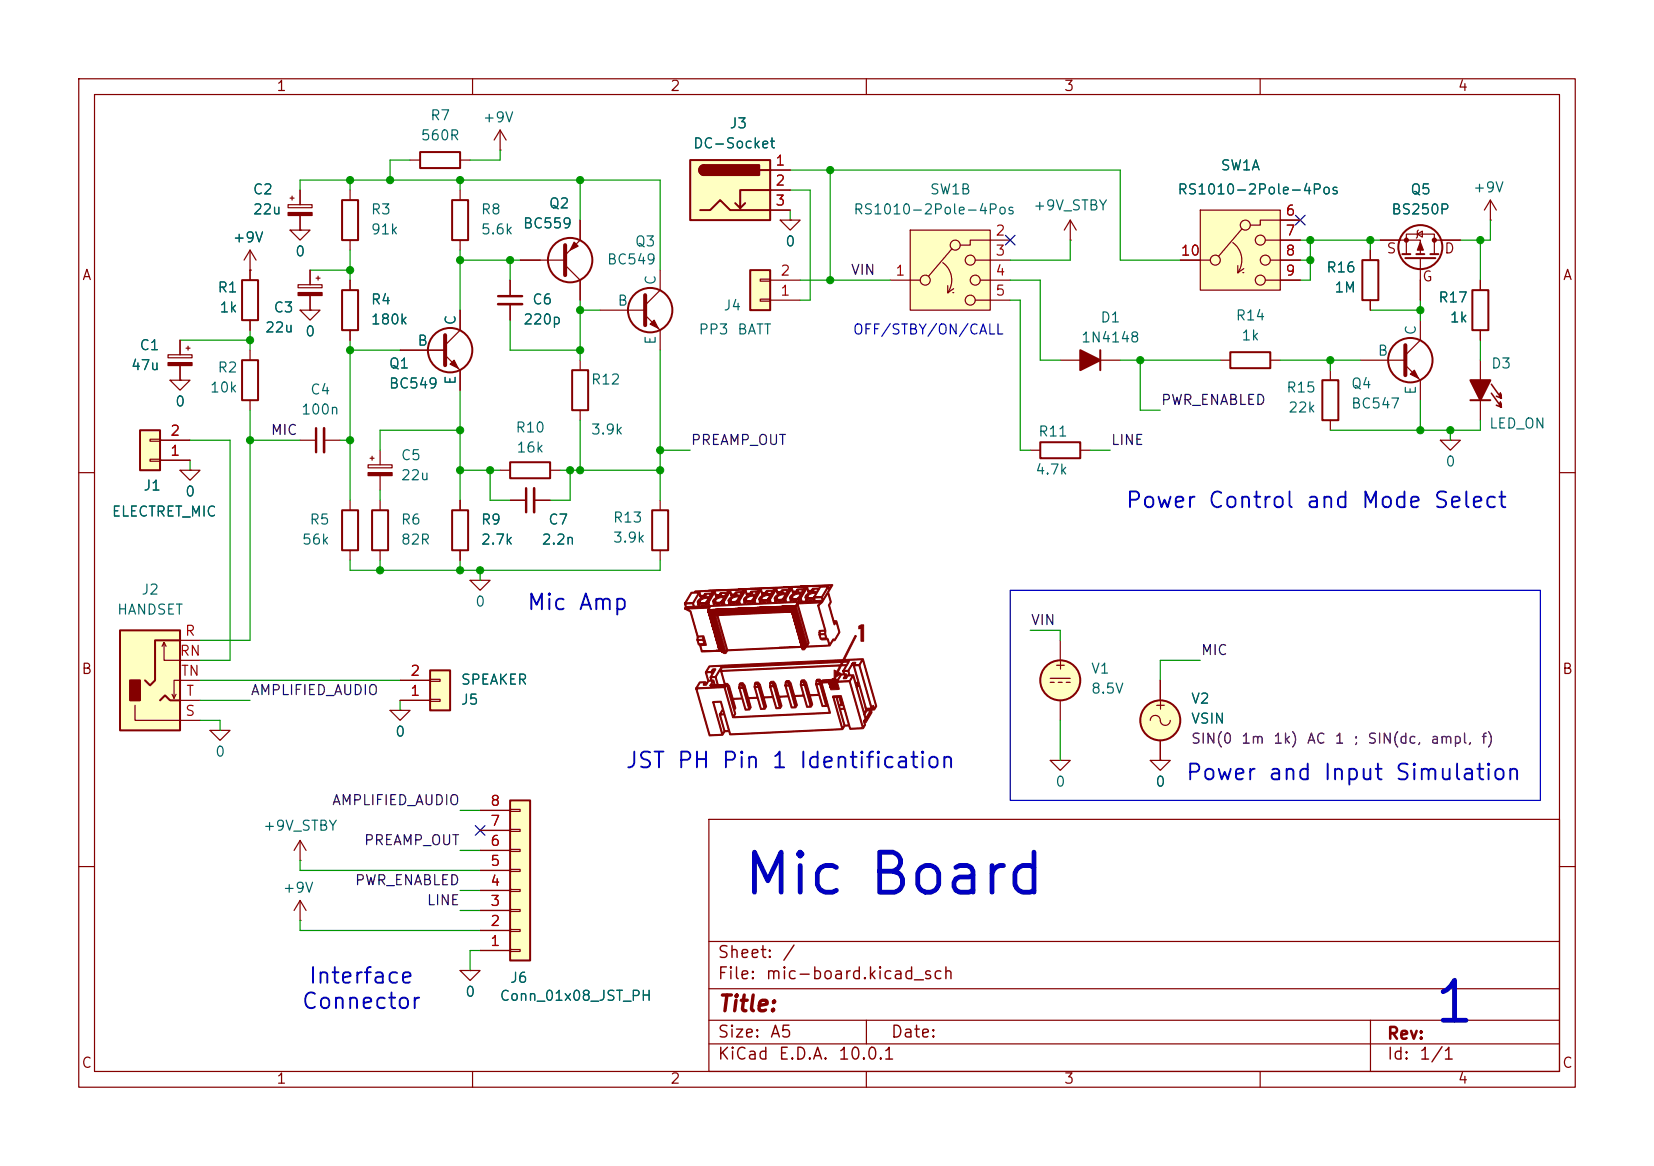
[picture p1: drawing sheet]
<svg xmlns="http://www.w3.org/2000/svg" width="210mm" height="148mm" viewBox="0 0 210 148" stroke-linecap="round" stroke-linejoin="round" font-family="sans-serif">
<g fill="none" stroke="#840000" stroke-width=".15">
<path d="M10 10h190v128h-190zM12 12h186v124h-186zM60 10v2M110 10v2M160 10v2M38.1 39.4h2.5l-1.2 1.2zM39.4 39.4h.1M10 60h2M198 60h2M146 91.4a.67 .67 0 0 1 .8-.6 .67 .67 0 0 1 .6 .9 .64 .64 0 0 0 .7 .4 .64 .64 0 0 0 .5-.7M146 96.5h2.6l-1.3 1.3zM147.3 96.5h.1"/>
<path d="M147.3 86.4v2.5M147.3 94v2.5M10 110h2M90 104h108v32h-108zM90 119.5h108M198 110h2M60 136v2M90 132.5h108M90 129.5h108M90 125.5h108M110 136v2M110 129.5v3"/>
<path d="M160 136v2M174 129.5v6.5"/>
</g>
<circle cx="147.3" cy="91.4" r="2.54" fill="#ffffc2" stroke="#ffffc2" stroke-width=".13"/>
<circle cx="147.3" cy="91.4" r="2.54" fill="none" stroke="#840000" stroke-width=".25"/>
<path d="M152.4 26.7h10.2v10.1h-10.2z" fill="#ffffc2"/>
<g fill="none" stroke="#840000" stroke-width=".15">
<path d="M31.7 34.3v1.3M58.4 24.1v1.3M58.4 30.5v1.3M66 33h5.8M71.8 33.7l1.9 1.9v2.5M73.7 27.9v2.6l-1.9 1.9M135.9 30.5h.1M135.9 27.9l-.8 1.3M135.9 27.9l.8 1.3M135.9 27.9v2.6M149.9 33h3.8M152.4 26.7h10.2v10.1h-10.2z"/>
<path d="M156.5 30.8a2.73 2.73 0 0 1 .7 3.8M157.2 34.6h.1M157.2 33.7v.9M157.7 29.1l-3 3.4M157.8 34.6h.1M157.9 34.1l-.7 .5M160.7 30.5h4.4M160.7 35.6h4.4M161.3 33h3.8M165.1 27.9h-5.1v.7h-1.3M175.3 30.5h5v1.8M178.6 32.3v-2.6h3.5v2.6"/>
<path d="M180 29.7l.6-.4v.8zM180.1 29.2l-.1 .1v.8l-.2 .1M180.3 32.8v5.3M182.1 30.5h3.3M189.2 27.9h.1M189.2 25.4l-.7 1.3M189.2 25.4l.8 1.3M189.2 25.4v2.5M31.7 40.6v1.3M63.5 59.7h1.3M69.8 59.7h1.3M134.6 45.7h7.6"/>
<path d="M172.7 45.7h5.7M178.4 46.4l1.9 1.9v2.5M180.3 40.6v2.6l-1.9 1.9M26.7 92.7h2.5l-1.3 1.3zM27.9 92.7h.1M133.3 96.5h2.6l-1.3 1.3zM133.3 86.1h2.6M133.3 86.6h.6M134.4 86.6h.5M134.6 96.5h.1M134.6 81.3v2.5M134.6 88.9v2.5"/>
<path d="M135.4 86.6h.5M38.1 109.2h.1M38.1 106.7l-.8 1.3M38.1 106.7l.8 1.3M38.1 106.7v2.5"/>
<circle cx="154.3" cy="33" r=".63"/>
<circle cx="158.1" cy="28.6" r=".63"/>
<circle cx="160" cy="30.5" r=".63"/>
<circle cx="160" cy="35.6" r=".63"/>
<circle cx="160.7" cy="33" r=".63"/>
</g>
<circle cx="134.6" cy="86.4" r="2.54" fill="#ffffc2" stroke="#ffffc2" stroke-width=".13"/>
<g fill="none" stroke="#840000" stroke-width=".25">
<path d="M30.7 35.6h2.1v5h-2.1zM57.4 25.4h2v5.1h-2zM178.1 32.3h1M178.4 32.8h3.8M179.8 32.3h1M181.6 32.3h1M64.8 58.7h5v2h-5zM139.7 44.5v2.5"/>
<circle cx="72.4" cy="33" r="2.82"/>
<circle cx="180.3" cy="31.4" r="2.79"/>
<circle cx="179.1" cy="45.7" r="2.82"/>
<circle cx="134.6" cy="86.4" r="2.54"/>
</g>
<path d="M71.8 31.1v3.8M178.4 43.8v3.8" fill="none" stroke="#840000" stroke-width=".51"/>
<g fill="#840000" stroke="#840000" stroke-width=".15">
<path d="M179.1 47.5l.5-.5 .5 1z"/>
<path d="M180.3 30.7l.4 1.1h-.7z"/>
<path d="M72.9 30.7l.5 .5-1 .6z"/>
<circle cx="182.1" cy="30.5" r=".25"/>
<circle cx="178.6" cy="30.5" r=".25"/>
</g>
<path d="M137.2 44.5l2.5 1.2-2.5 1.3z" fill="#840000" stroke="#840000" stroke-width=".25"/>
<path d="M115.6 29.2h10.1v10.2h-10.1z" fill="#ffffc2"/>
<g fill="none" stroke="#840000" stroke-width=".15">
<path d="M63.5 19.1h.1M63.5 16.5l-.8 1.3M63.5 16.5l.8 1.3M63.5 16.5v2.6M113 35.6h3.8M115.6 29.2h10.1v10.2h-10.1zM119.7 33.3a2.73 2.73 0 0 1 .6 3.8M120.3 37.1h.1M120.3 36.3v.8M120.9 31.6l-3 3.5M121 37.1h.1M121.1 36.6l-.8 .5"/>
<path d="M123.8 33h4.5M123.8 38.1h4.5M124.5 35.6h3.8M128.3 30.5h-5.1v.6h-1.3M174 31.8v1.2M174 38.1v1.3M188 35.6v1.2M130.8 57.2h1.3M137.2 57.2h1.2M154.9 45.7h1.3M161.3 45.7h1.3M168.9 47v1.3"/>
<path d="M168.9 53.3v1.3M182.9 55.9h2.5l-1.3 1.3zM184.1 55.9h.1M188 41.9v1.3M188 45.7v7.6M49.5 90.2h2.6l-1.3 1.2zM50.8 90.2h.1"/>
<circle cx="117.5" cy="35.6" r=".63"/>
<circle cx="121.3" cy="31.1" r=".63"/>
<circle cx="123.2" cy="38.1" r=".63"/>
<circle cx="123.2" cy="33" r=".63"/>
<circle cx="123.8" cy="35.6" r=".63"/>
</g>
<path d="M173 33h2v5.1h-2zM186.9 36.8h2.1v5.1h-2.1zM132.1 56.1h5.1v2.1h-5.1zM156.2 44.7h5.1v2h-5.1zM167.9 48.3h2v5h-2zM186.7 50.8h2.5" fill="none" stroke="#840000" stroke-width=".25"/>
<path d="M189.4 49.9l1.2 1.8-.1-.6 .1 .6-.6-.3M189.4 48.8l1.2 1.7-.1-.6 .1 .6-.6-.2" fill="none" stroke="#840000" stroke-width=".2"/>
<path d="M186.7 48.3h2.5l-1.2 2.5z" fill="#840000" stroke="#840000" stroke-width=".25"/>
<path d="M95.2 34.3h2.6v5.1h-2.6z" fill="#ffffc2"/>
<path d="M53.3 19.3h5.1v2h-5.1zM95.2 34.3h2.6v5.1h-2.6z" fill="none" stroke="#840000" stroke-width=".25"/>
<path d="M37.8 36.1h3.1v.4h-3.1zM39.4 34.3v1.8M39.4 37.5v1.9M40.1 35.3h.5M40.4 35.1v.5M52.1 20.3h1.2M58.4 20.3h1.3M96.5 38h1.3v.2h-1.3zM96.5 35.4h1.3v.3h-1.3zM97.8 38.1h3.8M97.8 35.6h3.8" fill="none" stroke="#840000" stroke-width=".15"/>
<path d="M37.8 37.1h3.1v.4h-3.1z" fill="#840000" stroke="#840000" stroke-width=".15"/>
<path d="M87.6 20.3h10.2v7.6h-10.2z" fill="#ffffc2"/>
<path d="M87.6 20.3h10.2v7.6h-10.2zM88.9 26.7h1.3l1.2-1.3 1.3 1.3h5.1M89.4 21a.64 .64 0 0 0-.6 .6 .64 .64 0 0 0 .6 .6M94.6 25.8l-.6 .6M96.5 21.6h1.3M97.8 24.1h-3.8v2.3l-.7-.6" fill="none" stroke="#840000" stroke-width=".25"/>
<g fill="#840000" stroke="#840000" stroke-width=".25">
<path d="M89 21.1l.4-.1v1.2a.63 .63 0 0 1-.6-.4 .63 .63 0 0 1 .2-.7z"/>
<path d="M89.4 21h7v1.2h-7z"/>
</g>
<path d="M64.8 35.6v2M64.8 38.6v2M97.8 21.6h2.5M97.8 24.1h2.5M97.8 26.7h2.5" fill="none" stroke="#840000" stroke-width=".15"/>
<path d="M63.2 37.6h3.1" fill="none" stroke="#840000" stroke-width=".3"/>
<path d="M63.2 38.6h3.1" fill="none" stroke="#840000" stroke-width=".33"/>
<path d="M64.8 101.6h2.5v20.3h-2.5z" fill="#ffffc2"/>
<g fill="none" stroke="#840000" stroke-width=".25">
<path d="M43.4 36.8h2.1v5.1h-2.1zM43.4 25.4h2.1v5.1h-2.1zM30.7 45.7h2.1v5.1h-2.1zM72.6 47h2.1v5.1h-2.1zM64.8 101.6h2.5v20.3h-2.5z"/>
<circle cx="82.5" cy="39.4" r="2.82"/>
<circle cx="57.1" cy="44.4" r="2.82"/>
</g>
<g fill="none" stroke="#840000" stroke-width=".15">
<path d="M31.7 34.3h.1M31.7 31.8l-.7 1.2M31.7 31.8l.8 1.2M31.7 31.8v2.5M36.6 26h3v.4h-3zM36.8 29.2h2.6l-1.3 1.3zM36.8 25.1h.5M37.1 24.9v.5M38.1 29.2h.1M38.1 24.1v1.9M38.1 27.4v1.8M44.4 24.1v1.3"/>
<path d="M44.4 30.5v1.3M44.4 35.6v1.2M58.4 39.4v2.5l-1.9 1.9M76.2 39.4h5.7M83.8 34.3v2.5l-1.9 1.9M99.1 27.9h2.5l-1.3 1.3zM100.3 27.9h.1M21.3 45h3.1v.4h-3.1zM21.6 48.3h2.5l-1.2 1.2zM22.9 48.3h.1M22.9 59.7h2.5l-1.3 1.3zM22.9 43.2v1.8"/>
<path d="M22.9 46.4v1.9M23.6 44.2h.5M23.9 43.9v.6M24.1 59.7h.1M31.7 44.5v1.2M31.7 50.8v1.3M38.1 55.9h2M41.1 55.9h2.1M44.4 41.9v1.3M50.8 44.5h5.7M56.5 45.1l1.9 1.9v2.5M73.7 45.7v1.3"/>
<path d="M73.7 52.1v1.2M81.9 40l1.9 1.9v2.6M38.1 116.8h.1M38.1 114.3l-.8 1.3M38.1 114.3l.8 1.3M38.1 114.3v2.5M61 118.1h3.8M61 115.6h3.8M61 113h3.8M61 110.5h3.8M61 108h3.8M61 105.4h3.8"/>
<path d="M61 102.9h3.8M64.8 118h1.2v.2h-1.2zM64.8 115.4h1.2v.3h-1.2zM64.8 112.9h1.2v.3h-1.2zM64.8 110.4h1.2v.2h-1.2zM64.8 107.8h1.2v.3h-1.2zM64.8 105.3h1.2v.2h-1.2zM64.8 102.7h1.2v.3h-1.2zM61 120.7h3.8M64.8 120.5h1.2v.3h-1.2z"/>
</g>
<path d="M81.9 37.5v3.8M56.5 42.5v3.9" fill="none" stroke="#840000" stroke-width=".51"/>
<g fill="#840000" stroke="#840000" stroke-width=".15">
<path d="M57.1 46.2l.6-.5 .5 1z"/>
<path d="M82.5 41.1l.6-.5 .5 1.1z"/>
<path d="M21.3 46h3.1v.4h-3.1z"/>
<path d="M36.6 27h3v.4h-3z"/>
</g>
<g fill="#840000" stroke="#840000" stroke-width=".13">
<path d="M90 84.5l17-.8 1.6-3h.1l-1.4 3 2.3-.1 1.6 5.6a.62 .62 0 0 1-.4 .9h-.1v.3l-.7 1.3h-.2l.1 .3-.3 .5-1.7 .1-.2-.4h-.4l-.2 .3a.31 .31 0 0 1-.5 .1l-13.5 .7a.36 .36 0 0 1-.4 0 .36 .36 0 0 1-.2-.4 .62 .62 0 0 0-.7 .4l-1.4 .1a.3 .3 0 0 1-.4 0 .3 .3 0 0 1-.1-.4l-1.6-5.5h.2l1.6 5.8 1.5-.1-1.1-4h.1l1.1 3.9 .2-.3-.6-2h.2l.5 1.9h.5l-.5-1.7a.31 .31 0 0 0-.2-.3 .31 .31 0 0 0-.3 .1h-.2l.1-.2h.5l-.1-.4-.3 .4h-.1l.3-.6-.2-.9h-1a.21 .21 0 0 1 .3-.1h.5a.27 .27 0 0 1 .3 0 .27 .27 0 0 1 .1 .4l1.1 3.7 14.1-.6-1.2-4h.2l1.1 3.9 .1-.3-.5-2h.1l.6 1.9h.4l-.5-2-.6 .1-.2-.5 .2 .1a.27 .27 0 0 0 .2 .2 .27 .27 0 0 0 .3-.1l-.1-.4-.1 .2h-.1a.33 .33 0 0 1-.4-.1 .33 .33 0 0 1-.1-.3l-.2-.7h-.4h.6l.3 1 .2-.1-.3-.9h.1l.3 .8-.2-.9-1 .1v-.1l1.1-.1 1.2 4.1h1.5l-1.7-5.9-1.5 .1 .3 .9h-.3l-.8 .1-.1-.3h.4h-.4h.8h-.8h1h-1v-.1h.2l-.2-.1h1h-1h-.1h.3l-.3-.1h1h-1h.3h-.3v-.1h1h-1h.2h-.2v-.1h1h-1h.2h-.3v-.1h1h-1.8l1 3.7v.1h-.1l-12.2 .6-1.1-3.5a.3 .3 0 0 0-.1-.3 .3 .3 0 0 0-.3 0l-3.3 .1 .1-.1 3.7-.1 1 3.7 .2-.3-.9-3.2h.1l.7 2.5-.2-1.1h.1l.3 1.1-.1 .2 .1 .5-.2 .4 12.1-.6-.3-.9v.2h-.4a.19 .19 0 0 1-.2 0 .19 .19 0 0 1-.1-.2l-.3-1a.17 .17 0 0 0 0-.2 .17 .17 0 0 0-.3 0l-.8 .1a1.65 1.65 0 0 1 .2 1.2 .57 .57 0 0 1-.7 .1l-.4-1.3h-1.1l.4 1.1-.3 .3-.5 .1-.4-1.3a.17 .17 0 0 0-.1-.1 .17 .17 0 0 0-.2 0h-.8l.3 1.1-.2 .3-.3 .1a.28 .28 0 0 1-.3-.1 .28 .28 0 0 1-.1-.3l-.3-1h-1.1l.3 1.1-.2 .3-.4 .1-.1-.1-.4-1.4-1.1 .1 .3 1.1-.2 .3h-.6l-.4-1.3h-1.2l-.4-1.5-.2 .1-.2-.3v-.1l-.1 .2h-1.8l1.6-.1 .1-.1h-1.9h2.3v.1v-.1h-2.3h.1l2.2-.1-2.2 .1 .2-.1a.18 .18 0 0 0 .3 0 .18 .18 0 0 0-.2-.3l-.2 .3h-.1l.2-.4a.4 .4 0 0 0-.6 .2l-.1 .3h-.4v-.2h.3h-.3l.1-.1h-.1a.54 .54 0 0 0-.7 .4l-.1 .2h-.1l.3-.5a.77 .77 0 0 1 .9-.2l.1 .1 .2-.3-.3-1h.1l.2 .8a.2 .2 0 0 0 .3 .1v-.3h.1l.1 .3h.1a.25 .25 0 0 1 .2 .3l.1 .3h.2l-.2-.9h-.6v-.1h.7l.3 1 .7-.1-.4-1.5h.2l.3 1.1a.32 .32 0 0 0 .1 .3 .32 .32 0 0 0 .3 .1 1.56 1.56 0 0 1 .5 1.1l.2 .7h1l-.3-1.2h.2l.7 2.6h.3l-.7-2.6h-.5v-.1h.6l.8 2.6v-.1l-.7-2.6-.7 .1v-.1h.4v-.2h-.1h-.1l-.1 .2h-.1v-.3h.5l.1 .2v-.1l-.1-.1h-.5l.4-.1h-.3l.1-.1h.3l.3 .3 .4 1.5h1.1l-.3-1.2h.1l.8 2.6h.3l-.7-2.6h-.5l-.1-.1h.7l.7 2.6v-.3l-.6-2.4-.1 .1h-.7l.5-.1-.1-.2h-.1l-.1 .2h-.1v-.3h.4l.1 .2 .1-.1-.1-.1h-.5l.3-.1h-.3a.45 .45 0 0 1 .5-.1 .45 .45 0 0 1 .3 .5l.3 1.2a.18 .18 0 0 0 .1 .2 .18 .18 0 0 0 .2-.1h.9l-.4-1.2h.2l.7 2.6h.3l-.7-2.6h-.5v-.1h.7l.7 2.6-.7-2.7-.7 .1v-.1h.2a.14 .14 0 0 0 .2 0 .14 .14 0 0 0-.1-.2 .14 .14 0 0 0-.1 .2h-.2v-.3h.5l.1 .2v-.1l-.1-.1h-.5l.1-.1h.3h-.3l.1-.1a.43 .43 0 0 1 .6 .4l.4 1.5 1.1-.1-.3-1.2h.1l.7 2.3a.28 .28 0 0 0 .1 .3 .28 .28 0 0 0 .3 0l-.7-2.6h-.5v-.1h.6l.7 2.6 .1-.1-.7-2.6-.1 .1h-.6l.4-.1-.1-.2h-.1l-.1 .3h-.1v-.4h.4l.1 .2 .1-.1-.1-.1h-.5l.3-.1h-.3l.1-.1h.4l.2 .3 .5 1.6 1.1-.1-.4-1.2h.2l.7 2.6h.4l-.8-2.6-.5-.1h.6l.8 2.6v-.1l-.7-2.6-.1 .1h-.6l.5-.1-.1-.2h-.2v.3h-.2l.1-.4h.4l.1 .2v-.1l-.1-.1h-.4l.3-.1-.3 .1a.4 .4 0 0 1 .4-.2 .4 .4 0 0 1 .3 .3l.4 1.4a.16 .16 0 0 0 .1 .2 .16 .16 0 0 0 .2 0l.8-.1-.3-1.2h.1l.7 2.5a.19 .19 0 0 0 .3 .1 .19 .19 0 0 0 0-.3l-.5-2a.3 .3 0 0 0-.5-.3h-.1v-.1h.6l.7 2.6 .1-.1-.8-2.5h-.6h.4l-.1-.3h-.2v.3h-.1v-.4h.4l.1 .2h1.4h-1.3l1.8-.1h-.8h2.8l1.6 5.8 .2-.3-.2-.4h.2h-.2l.1-.2 .2 .1 .7-1.1-.7 1h-.2l.1-.2-.1-.5h.1l.1 .4 .5-.9-.3 .1-.3 .4h-.1l-1-3.4h.2l.8 3.1 .2-.3v-.1h1l-.1-.2-.1 .2h-.8l-.9-3-.1 .3h-.2l-.1-.3h.2v.1l.2-.3-.1-.1-.1 .3h-.2l-.3-1.1-.3 .6h-2.8l.1-.1a1.39 1.39 0 0 1 1.1 .1l1.1-.1a.45 .45 0 0 0 .6-.4l.1-.2h-.5l-.1 .2a.34 .34 0 0 1-.5 .1v-.1h.3v-.2l-.1 .2h-.2l.2-.3h-.5l-.3 .6-2 .1-.1 .2h-.2l-.1-.2h-.5l.3-.1-.3 .1a.38 .38 0 0 1 .4-.2 .38 .38 0 0 1 .3 .3l.1-.1a1.85 1.85 0 0 1 1.2-.2l.4-.1a.3 .3 0 0 0 .3 .1 .3 .3 0 0 0 .2-.3l.3-.3 .3-.1-.1-.2h.2v.2l.3 .1a.12 .12 0 0 0 .1 .1 .12 .12 0 0 0 .1-.2 .34 .34 0 0 0-.1-.3 .34 .34 0 0 0-.4 .1h-.2v-.2h.8l.1 .6h.5l.3 1.1 .2-.3-.6-2h.2l1.5 5.4h.6l-1.5-5.4h-.8v-.1h.9l1.5 5.3 .2-.2 .1 .4 .2-.3-1.7-5.7-.3 .5h-.9v-.1l-.5 .8h-.8l.4-.6h-.6l-.4 .8 .4 .2-.9 .6v-1.1l.2 .1a.15 .15 0 0 0 .2 .1 .15 .15 0 0 0 .1-.2l.2-.5-14.9 .8h-.2v-.2l15.8-.7 .2-.1 .2-.2h-.6l-.2 .3h-.2l.1-.3-15.2 .7v.3h-.1l-.6 .8h-.7a.39 .39 0 0 0 .1-.5h-.7v-.1h.8v.1l.1-.3-.1 .2h-.8l.7-.1 .1-.1h.3h-.3l.1-.2h.4l-.6 1h.4h.1l.8-1.2 16.2-.8-.6 1.2h.5l.5-.9h.3h-.3l.1-.1h.3l-.1 .3a.59 .59 0 0 0 .9-.7l-2.3 .2h-.2l-16.8 .8-.3 .6h-.2z"/>
<path d="M87.7 75.2l1.2-.1v.1a.29 .29 0 0 0 .2 .3 .29 .29 0 0 0 .3-.1h.2l.1 .3h.3l.2-.3h-.8l.1-.1h.8l.1-.2h.4l.2 .4 .6-.1a.28 .28 0 0 0 .3 .2 .28 .28 0 0 0 .2-.3l-.7 .1 .1-.2h.4a.31 .31 0 0 0 .5-.2l-4.2 .1 .1-.1 1.6-.1h2.8l.1 .2a.26 .26 0 0 0 .2 .3 .26 .26 0 0 0 .3-.1h.2l.1 .2h.3l.2-.3-.8 .1 .1-.2a1 1 0 0 0 .9-.2h-4.4h4.8a.37 .37 0 0 0 .5 .4l.1-.1h.2a.28 .28 0 0 0 .4 .2l.1-.3-.7 .1v-.2h.9l.1-.2-4.7 .1 5.1-.1 .1 .2a.26 .26 0 0 0 .2 .2 .26 .26 0 0 0 .2-.1h.2l.1 .2 .3 .1 .2-.3h-.8l.1-.2h.8l.2-.2-4.5 .1 4.8-.1 .1 .4 .7-.1a.28 .28 0 0 0 .4 .3l.2-.3h-.8l.1-.1 .8-.1 .1-.2-5 .1 5.4-.1v.1a.27 .27 0 0 0 .2 .3 .27 .27 0 0 0 .3-.1l.3 .1a.28 .28 0 0 0 .3 .2 .28 .28 0 0 0 .2-.3h-.8l.1-.1 .8-.1 .2-.2-4.9 .1 5.2-.1 .1 .1a.3 .3 0 0 0 .4 .3l.1-.1h.2a.27 .27 0 0 0 .4 .3l.2-.3h-.8l.1-.1 .8-.1 .1-.2-4.6 .1 5.7-.1 .1 .3 .2-.3h-3.8l4-.2-.5 1 .3 .8a.73 .73 0 0 1-.2 .9l.6 1.9h.3l.4 1.5-.6 1h-.2l-.3 .5a.29 .29 0 0 1-.5 .2l-2.1 .1a.73 .73 0 0 0-.8 .4h-.2l-.1-.1h.2l-.2-.1h.3l-.3-.1h.4h-.5l-9.2 .4-.4 .4-.4-.2h.3h-.3h.3h-.3h.2l-.5-.1-2.3 .1-.1-.1h3h-3l2.7-.1h-2.7l-.2-.7-.1-.1-.2-.5h.2l.1 .4h.5l-.1-.4h-.7v-.1l.7-.1v-.3l-.6 .1v.3h-.1v-.4l-.9-3.1-.6-.4h.3a.66 .66 0 0 1 .6 .7l.7 2.5a.26 .26 0 0 0 .1 .3 .26 .26 0 0 0 .3-.1h.2a.23 .23 0 0 1 .2 .1 .23 .23 0 0 1 .1 .2l.2 .9-.7 .1 .2 .6 2.8-.1h-1.1h1.1h-.7l-.1-.1h.2h-.2h.7h-.7v-.1h.2h-.2h.7h-.7v-.1h.1l-.1-.1h.7h-.7l-.1-.1h.7h-.7v-.1h.7h-.7v-.1h.1h-.1l-.1-.1h.2h-.2v-.1h.1l-.1-.1h.7h-.7v-.1h.1h-.1h.7h-.7h.1h-.2v-.1h.7h-.7h.2h-.2v-.1h.7l-.7-.1h.7h-.7h.1h-.1l-.1-.1h.7h-.7h.2h-.2v-.1h.7l-.7-.1h.7h-.7v-.1h.1h-.1h.7h-.7l-.1-.1h.2h-.2h.7h-.7v-.1h.2h-.2h.7h-.7v-.1h.7h-.7l-.1-.1h.7h-.7l.2-.1h-.2v-.1h.1h-.1v-.1h.1h-.1l-.1-.1h.2h-.2h.7h-.7v-.1h.1l-.1-.1h.7h-.7h.1h-.1v-.1h.6h-.6h.1h-.2v-.1h.7h-.7h.7h-.7l.1-.1h-.1v-.1h.7h-.7h.1h-.1l-.1-.1h.7h-.7h.7h-.7v-.1h.1l-.1-.1h.7h-.7h.1l-.1-.1h.7h-.7l-.1-.1h.7h-.7v-.1h.7h-.7v-.1h.7h-.7h.1h-.1l-.1-.1h.2h-.2v-.2h.1h-.1h.7h-.7v-.1h.1h-.2h.7h-.7v-.1h.2h-.2h.7l-.7-.1h.8l1.4 4.7a2.17 2.17 0 0 0-.3-1.4l-.9-3.2h.2l1.2 4.4 6.5-.3h3.3h-3.3l3.4-.1h-2l2.1-.1h-.7h.2h-.2v-.1h.1h-.1v-.1h.7h-.7h.1h-.1l-.1-.1h.2l-.2-.1h.7h-.7h.2h-.2v-.1h.7h-.7h.7h-.7l-.1-.1h.2l-.2-.1h.7h-.7h.2l-.2-.1h.7h-.7v-.1h.1h-.1h.7h-.7l-.1-.1h.7h-.7v-.1h.7h-.7h.1h-.1v-.1h.1h-.1l-.1-.2h.2h-.2v-.1h.1h-.1h.7h-.7v-.1h.1h-.1h.7h-.7l-.1-.1h.2h-.2h.7h-.7l.2-.1h-.2h.7h-.7l.1-.1h-.1l-.1-.1h.2h-.2h.7h-.7l.2-.1h-.2h.7h-.7l.2-.1h-.2v-.1h.1h-.1h.7h-.7l-.1-.1h.2h-.2h.7h-.7v-.1h.2h-.2h.7h-.7v-.2h.7h-.7l-.1-.1h.7h-.7h.2h-.2v-.1h.1h-.1v-.1h.1h-.1l-.1-.1h.2l-.2-.1h.7h-.7h.1l-.1-.1h.7h-.7v-.1h.1h-.2h.7h-.7h.2h-.2v-.1h.7h-.7h.2h-.2v-.2h.7h-.7h.1h-.1l-.1-.1h.7l-.7-.1h.7h-.7h.1l-.1-.1h.7h-.7v-.1h.1h-.2h.8h-.8v-.1h.7l-.9-.1-9.1 .4-.4-.1h-.8h.7l-.7-.1 1.2 .1 7-.3h3h-3l2.9-.1h-.7v-.1l-10.4 .4-.1-.1h.2h-.2h1h-1h1.4h-1.4h1.8l-1.8-.1h2.1h-2.1h2.5h-2.5h2.8h-2.8h3.2h-3.2h3.6h-3.6h3.9l-3.9-.1h4.2h-4.2h4.6h-4.6h4.9h-4.9h5.3h-5.3h5.6h-5.6h6h-6l6.3-.1h-6.3h6.7h-6.8h7.1h-7.1h7.5h-7.5h7.8h-7.8h10.8h-10.8l9.2-.1h-9.1h9.4h-9.4h9.8h-9.8l.1-.2-3.1 .1 .1-.1 2.9-.1a.17 .17 0 0 1 .3 0 .17 .17 0 0 1-.1 .2l9.9 .1h-9.8h10.1h-9.8l9.9-.1h-9.6h9.7h-9.3h9.9h-9.2l5.2-.1h-3.1h.5h6.5h-6.5l5.8-.1h-3.9h.5h4.1h-4.1h3.3l-2.9-.1h3.3h-3h3.4h-3l3.1-.1 1.4 4.9 .1-.2-1.4-4.8-.1 .1h-1.9h1.8l.1-.2h.2l1.3 4.4a.66 .66 0 0 1-.1 .9l2.7-.1-.1-.6a.16 .16 0 0 0-.1-.1 .16 .16 0 0 0-.2 0h-.5l-.2-.1-.1-.5h.1l.1 .1a.28 .28 0 0 0 .1 .3 .28 .28 0 0 0 .3 0h.2v-.2a.21 .21 0 0 0-.1-.3 .21 .21 0 0 0-.3 .1l-.4-.1v-.2h.1v.2l.6-.1v-.3h-.4a.14 .14 0 0 0-.1 0 .14 .14 0 0 0-.1 .2h-.1a.25 .25 0 0 1 .1-.3 .25 .25 0 0 1 .3 0l.3-.1-.9-3h.2l.9 3.1a1.25 1.25 0 0 0 .3 1.2l.2 .5 .4-.6 .2 .1 .5-1-.3-1.1-.2 .2h-.1l-.1-.3h.2v-.1l-.2 .1-.6-2.2 .2-.4-.3-1-.3 .4a1.66 1.66 0 0 1-1 1.1l.3-.4-3 .2 .1-.2 3.1-.2-17.3 .9v-.1l-.1-.4h.2v.1a.21 .21 0 0 0 .1 .2 .21 .21 0 0 0 .3 0l.5-.1-.1-.3-1 .1v-.1h1.2l.1 .3h.4v-.2h.2v.2h.9l-.1-.2-.8 .1a.29 .29 0 0 1-.3-.4h.2l.2 .2h-.1h1a.15 .15 0 0 0 0 .2 .15 .15 0 0 0 .2 .1l-.1-.3h-1.1v-.3h.1v.1a.36 .36 0 0 0 .6 .1h.5a.31 .31 0 0 0 .2 .4 .31 .31 0 0 0 .4-.1v-.1h.1a.39 .39 0 0 0 .6 .1h.4l-.1-.2-1 .1-.1-.4h.1l.2 .2h.9l.1 .3h.1l-.1-.3h-1l-.1-.3h.2a.29 .29 0 0 0 .1 .3 .29 .29 0 0 0 .4-.1h.6v.2a.4 .4 0 0 0 .5 .1v-.1h.2v.1h.9l-.1-.2-1 .1-.1-.3h.2l.2 .1h.9v.3h.2l-.1-.3h-1.1v-.3l.1 .1a.24 .24 0 0 0 .2 .2 .24 .24 0 0 0 .2-.1h.7l.1 .4 .5-.1v-.1h.1l.1 .1h.9l-.1-.2-1 .1-.1-.4h.1l.2 .2h.9l.1 .3h.1v-.3h-1.1l-.1-.3h.2v.1a.36 .36 0 0 0 .6 .1h.5l.1 .4h.5l-.1-.2h.2v.1h.9v-.1a.19 .19 0 0 0-.3 0h-.8l-.1-.4h.2l.2 .2h-.1h1v.3h.2l-.1-.3h-1.1v-.3h.1l.1 .1a.39 .39 0 0 0 .5 .1h.5l.1 .2a.32 .32 0 0 0 .5 .1v-.1h.1l.1 .2 .9-.1-.1-.1h-1l-.1-.3h.1l.2 .2v-.1h.9l.1 .3h.1l-.1-.3h-1l-.1-.3 .2 .1a.43 .43 0 0 0 .6 .1h.5l.1 .4h.5l-.1-.2h.2v.2l.9-.1v-.1h-1.1v-.3h.1l.2 .2 .9-.1 .1 .3h.1l-.1-.3h-1.1v-.2l.1-.1a.31 .31 0 0 0 .2 .3 .31 .31 0 0 0 .3 0l.6-.1 .1 .3a.37 .37 0 0 0 .5 0v-.1h.1l.1 .2 .9-.1-.1-.1h-1l-.1-.3 .3 .2v-.1l.9 .1a.31 .31 0 0 0 .5 .2h.5l-.1-.3h-1.8l-.1-.3h.2a.29 .29 0 0 0 .1 .3 .29 .29 0 0 0 .4 0l1.3-.1 .1 .3 .7-1.2-.1-.3-.7 1.2h-1.1l1-.1 .7-1.2h-.8l-.5 .9a.46 .46 0 0 1-.4 .4l.3-.5-.7 .1-.3 .2h-.2l-.1 .2h-.1l.1-.2 .3-.3v-.2h.1v.1l.3-.1h-.4l-.1-.1 .7 .1v-.2l-.1 .1h-.6v-.3l-.8 1.2h-.4h.2a1.78 1.78 0 0 0 .7-1l.1-.3-.1 .1-.7 1.2h-.2l.3-.5-.6 .1-.7 .4 .2-.4a.21 .21 0 0 0 .1-.3h.2v.1l.2-.1h-.4v-.1h.7l-.1-.1v.1h-.6l-.1-.3-.7 1.2h-.5l.4-.1 .6-1.2-.7 1.2h-.2l.2-.4h-.1l-.4 .1-.4 .2h-.2l-.1 .2h-.1l.1-.3 .3-.2-.1-.2h.2v.1l.3-.1h-.5v-.1h.6l.1 .1v-.2l-.1 .1h-.6l-.1-.3-.7 1.2h-.5l.4-.1 .7-1.2-.1 .1-.7 1.1h-.1l.2-.4h-.5l-.9 .4 .1-.1 .3-.3v-.2h.1l.1 .1 .3-.1-.5-.1h.7l-.1-.1v.1h-.6l-.1-.3-.7 1.2h-.5l.4-.1 .7-1.2-.8 1.2h-.2l.2-.4h-.1h-.4l-.8 .4 .1-.2 .3-.2-.1-.2h.2v.1l.3-.1-.5-.1h.7v-.1l-.1 .1h-.6l-.1-.3-.7 1.2h-.5l.1-.1h.3l.7-1.2h-.1l-.7 1.2h-.2l.3-.4h-.1l-.5 .1-.4 .2h-.1l-.1 .2h-.2l.1-.3 .3-.3v-.1h.1l.1 .1 .2-.1h-.4v-.1h.7l-.1-.1v.1h-.6l-.1-.3-.7 1.2h-.5l.4-.1 .6-1.2-.5 .8a.4 .4 0 0 1-.4 .4l.3-.4h-.6l-.4 .3-.2-.1-.1 .2h-.1l.1-.2 .3-.3-.1-.2h.2v.2l.3-.1-.5-.1h.7v-.1l-.1 .1h-.6l-.1-.3-.7 1.2h-.5l.4-.1 .7-1.2-.8 1.2h-.2l.3-.4a.94 .94 0 0 0-1 .3l-.1-.1-.1 .2h-.2l.4-.5v-.2h.1l.1 .2 .2-.2h-.4h.6v-.2v.2h-.6l-.1-.3-.7 1.2h-1.2l1-.1 .8-1.2h-.9l-.7 1.2h-.2z"/>
<path d="M109 79.5l.3-.2h.4v2.1h-.4v-1.7l-.3 .1z"/>
</g>
<path d="M40.1 54.4v3" fill="none" stroke="#840000" stroke-width=".3"/>
<path d="M41.1 54.4v3" fill="none" stroke="#840000" stroke-width=".33"/>
<path d="M15.2 80h7.7v12.7h-7.7z" fill="#ffffc2"/>
<path d="M15.2 80h7.7v12.7h-7.7zM20.3 88.9l.7-.6 .6 .6h1.3M22.9 81.3h-3.2v5.1l-.7 .6-.6-.6" fill="none" stroke="#840000" stroke-width=".25"/>
<path d="M16.5 86.4h1.3v2.5h-1.3z" fill="#840000" stroke="#840000" stroke-width=".25"/>
<path d="M17.1 89.5v1.9h8.3M20.6 82l.2-.5v2.3h4.6M20.8 81.5l.3 .5M22.4 88.1l-.3 .5M22.9 81.3h2.5M22.9 88.9h2.5M25.4 86.4h-3.3v2.2l-.3-.5M58.4 123.2h2.6l-1.3 1.3zM59.7 123.2h.1" fill="none" stroke="#840000" stroke-width=".15"/>
<path d="M17.8 54.6h2.5v5.1h-2.5z" fill="#ffffc2"/>
<path d="M17.8 54.6h2.5v5.1h-2.5zM43.4 64.8h2.1v5.1h-2.1zM47.2 64.8h2.1v5.1h-2.1zM57.4 64.8h2v5.1h-2zM82.8 64.8h2v5.1h-2z" fill="none" stroke="#840000" stroke-width=".25"/>
<g fill="none" stroke="#840000" stroke-width=".15">
<path d="M19 58.3h1.3v.2h-1.3zM19 55.8h1.3v.2h-1.3zM20.3 58.4h3.8M20.3 55.9h3.8M46.7 59h3.1v.4h-3.1zM47 58.2h.5M47.2 57.9v.5M48.3 57.2v1.8M44.4 63.5v1.3M44.4 69.9v1.2M48.3 60.4v1.8M48.3 63.5v1.3"/>
<path d="M48.3 69.9v1.2M58.4 63.5v1.3M58.4 69.9v1.2M59.7 73.7h2.5l-1.2 1.2zM61 73.7h.1M64.8 63.5h2M67.8 63.5h2M83.8 63.5v1.3M83.8 69.9v1.2"/>
</g>
<path d="M46.7 60h3.1v.4h-3.1z" fill="#840000" stroke="#840000" stroke-width=".15"/>
<path d="M66.8 62v3" fill="none" stroke="#840000" stroke-width=".3"/>
<path d="M67.8 62v3" fill="none" stroke="#840000" stroke-width=".33"/>
<path d="M54.6 85.1h2.5v5.1h-2.5z" fill="#ffffc2"/>
<path d="M54.6 85.1h2.5v5.1h-2.5z" fill="none" stroke="#840000" stroke-width=".25"/>
<g fill="none" stroke="#840000" stroke-width=".15">
<path d="M31.7 34.3h.1M31.7 34.3v1.3M38.1 29.2h.1M38.1 24.1v1.9M38.1 27.4v1.8M39.4 39.4h.1M39.4 34.3v1.8M39.4 37.5v1.9M44.4 35.6v1.2M58.4 39.4v2.5M64.8 35.6v2M64.8 38.6v2"/>
<path d="M66 33h2.6M73.7 27.9v2.6M73.7 35.6v2.5M97.8 21.6h2.5M97.8 24.1h2.5M97.8 26.7h2.5M100.3 27.9h.1M149.9 33h2.5M162.6 27.9h2.5M162.6 30.5h2.5M162.6 33h2.5M162.6 35.6h2.5"/>
<path d="M174 31.8v1.2M174 38.1v1.3M175.3 30.5h2.5M180.3 35.6v2.5M182.9 30.5h2.5M188 35.6v1.2M20.3 58.4h3.8M20.3 55.9h3.8M22.9 48.3h.1M22.9 43.2v1.8M22.9 46.4v1.9M24.1 59.7h.1"/>
<path d="M31.7 40.6v1.3M44.4 41.9v1.3M50.8 44.5h5.7M58.4 47v2.5M188 41.9v1.3M58.4 63.5v1.3M58.4 69.9v1.2M64.8 63.5h2M67.8 63.5h2M50.8 90.2h.1M50.8 88.9h3.8M50.8 86.4h3.8"/>
<path d="M54.6 88.8h1.3v.2h-1.3zM54.6 86.2h1.3v.3h-1.3zM147.3 96.5h.1M147.3 86.4v2.5M147.3 94v2.5M61 118.1h3.8M61 115.6h3.8M61 113h3.8M61 110.5h3.8M61 108h3.8M61 105.4h3.8M61 102.9h3.8"/>
<path d="M59.7 123.2h.1M61 120.7h3.8"/>
</g>
<g fill="none" stroke="#009600" stroke-width=".15">
<path d="M63.5 19.1v1.2h-3.8M38.1 24.1v-1.2h45.7v11.4M39.4 34.3h5M44.4 22.9v1.2M44.4 31.8v3.8M52.1 20.3h-2.6v2.6M58.4 22.9v1.2M58.4 31.8v7.6M58.4 33h7.6M64.8 33v2.6M73.7 22.9v5M73.7 38.1v7.6"/>
<path d="M73.7 39.4h2.5M100.3 24.1h2.6v14h-1.3M100.3 21.6h41.9v11.4h7.7M100.3 26.7v1.2M101.6 35.6h11.4M105.4 21.6v14M128.3 38.1h1.2v19.1h1.3M128.3 35.6h3.8v10.1h2.5M135.9 30.5v2.5h-7.6M165.1 33h1.3M165.1 30.5h10.2M166.4 30.5v5.1h-1.3"/>
<path d="M174 39.4h6.3M174 30.5v1.3M180.3 38.1v2.5M188 30.5v5.1M189.2 27.9v2.6h-3.8M22.9 43.2h8.8M24.1 55.9h5.1v27.9h-3.8M24.1 58.4v1.3M31.7 41.9v2.6M31.7 52.1v29.2h-6.3M31.7 55.9h6.4M43.2 55.9h1.2"/>
<path d="M44.4 43.2v20.3M44.4 44.5h6.4M58.4 49.5v14M58.4 59.7h5.1M58.4 54.6h-10.1v2.6M62.2 59.7v3.8h2.6M64.8 40.6v3.9h8.9M71.1 59.7h12.7M72.4 59.7v3.8h-2.6M73.7 53.3v6.4M83.8 57.2h3.8M83.8 44.5v19"/>
<path d="M138.4 57.2h2.6M142.2 45.7h12.7M144.8 45.7v6.4h2.5M162.6 45.7h10.1M168.9 45.7v1.3M180.3 50.8v3.8M184.1 54.6v1.3M188 53.3v1.3h-19.1M188 43.2v2.5M44.4 71.1v1.3h39.4v-1.3M48.3 62.2v1.3M48.3 71.1v1.3"/>
<path d="M58.4 71.1v1.3M61 72.4v1.3M25.4 86.4h25.4M25.4 91.4h2.5v1.3M25.4 88.9h6.3M50.8 88.9v1.3M130.8 80h3.8v1.3M134.6 91.4v5.1M152.4 83.8h-5.1v2.6M38.1 109.2v1.3h22.9M38.1 116.8v1.3h22.9M58.4 108h2.6"/>
<path d="M58.4 102.9h2.6M58.4 115.6h2.6M58.4 113h2.6M61 120.7h-1.3v2.5"/>
</g>
<path d="M127.7 29.9l1.2 1.2M128.9 29.9l-1.2 1.2M164.5 27.3l1.2 1.2M165.7 27.3l-1.2 1.2M60.4 104.8l1.2 1.2M61.6 104.8l-1.2 1.2" fill="none" stroke="#000084" stroke-width=".15"/>
<path d="M128.3 74.9h67.3v26.7h-67.3z" fill="none" stroke="#0000c2" stroke-width=".15"/>
<g fill="#009600" stroke="#009600" stroke-width=".13">
<circle cx="166.4" cy="33" r=".46"/>
<circle cx="166.4" cy="30.5" r=".46"/>
<circle cx="168.9" cy="45.7" r=".46"/>
<circle cx="180.3" cy="39.4" r=".46"/>
<circle cx="174" cy="30.5" r=".46"/>
<circle cx="188" cy="30.5" r=".46"/>
<circle cx="144.8" cy="45.7" r=".46"/>
<circle cx="62.2" cy="59.7" r=".46"/>
<circle cx="72.4" cy="59.7" r=".46"/>
<circle cx="73.7" cy="59.7" r=".46"/>
<circle cx="105.4" cy="21.6" r=".46"/>
<circle cx="83.8" cy="57.2" r=".46"/>
<circle cx="105.4" cy="35.6" r=".46"/>
<circle cx="58.4" cy="59.7" r=".46"/>
<circle cx="184.1" cy="54.6" r=".46"/>
<circle cx="180.3" cy="54.6" r=".46"/>
<circle cx="58.4" cy="33" r=".46"/>
<circle cx="64.8" cy="33" r=".46"/>
<circle cx="49.5" cy="22.9" r=".46"/>
<circle cx="44.4" cy="22.9" r=".46"/>
<circle cx="58.4" cy="22.9" r=".46"/>
<circle cx="44.4" cy="44.5" r=".46"/>
<circle cx="44.4" cy="34.3" r=".46"/>
<circle cx="73.7" cy="44.5" r=".46"/>
<circle cx="73.7" cy="39.4" r=".46"/>
<circle cx="73.7" cy="22.9" r=".46"/>
<circle cx="31.7" cy="55.9" r=".46"/>
<circle cx="31.7" cy="43.2" r=".46"/>
<circle cx="44.4" cy="55.9" r=".46"/>
<circle cx="58.4" cy="54.6" r=".46"/>
<circle cx="61" cy="72.4" r=".46"/>
<circle cx="83.8" cy="59.7" r=".46"/>
<circle cx="48.3" cy="72.4" r=".46"/>
<circle cx="58.4" cy="72.4" r=".46"/>
</g>
<g font-size="5.1" fill="#0000c2">
<text x="94.1" y="114.8">Mic Board</text>
<text x="181.8" y="131">1</text>
</g>
<g font-size="2" fill="#0000c2">
<text x="142.8" y="65">Power Control and Mode Select</text>
<text x="66.8" y="77.9">Mic Amp</text>
<text x="79.3" y="98">JST PH Pin 1 Identification</text>
<text x="150.4" y="99.5">Power and Input Simulation</text>
<text x="39.1" y="125.4">Interface</text>
<text x="38.2" y="128.6">Connector</text>
</g>
<text font-size="2" fill="#840000" x="91" y="128.9">Title:</text>
<g font-size="1.5" fill="#840000">
<text x="91" y="124.7">File:</text>
<text x="91" y="122">Sheet:</text>
<text x="97.1" y="124.7">mic-board.kicad_sch</text>
<text x="99.2" y="122">/</text>
<text x="91" y="134.9">KiCad</text>
<text x="91" y="132.1">Size:</text>
<text x="97.7" y="132.1">A5</text>
<text x="98.7" y="134.9">E.D.A.</text>
<text x="106.3" y="134.9">10.0.1</text>
<text x="113" y="132.1">Date:</text>
<text x="176" y="132.3">Rev:</text>
<text x="176" y="134.9">Id:</text>
<text x="180.1" y="134.9">1/1</text>
</g>
<g font-size="1.3" fill="#840000">
<text x="35" y="11.9">1</text>
<text x="85" y="11.9">2</text>
<text x="135" y="11.9">3</text>
<text x="185" y="11.9">4</text>
<text x="10.3" y="35.9">A</text>
<text x="176" y="32.5">S</text>
<text x="183.3" y="32.5">D</text>
<text x="198.4" y="35.9">A</text>
<text x="180.5" y="36">G</text>
<text x="10.3" y="85.9">B</text>
<text x="133.7" y="85.3">+</text>
<text x="198.3" y="85.9">B</text>
<text x="146.4" y="90.4">+</text>
<text x="10.3" y="135.9">C</text>
<text x="35" y="137.9">1</text>
<text x="85" y="137.9">2</text>
<text x="135" y="137.9">3</text>
<text x="185" y="137.9">4</text>
<text x="198.3" y="135.9">C</text>
</g>
<g font-size="1.3" fill="#006464">
<text x="54.5" y="15.6">R7</text>
<text x="61.2" y="15.8">+9V</text>
<text x="92.5" y="16.6">J3</text>
<text x="53.3" y="18.1">560R</text>
<text x="87.9" y="19.2">DC-Socket</text>
<text x="154.9" y="21.9">SW1A</text>
<text x="32" y="25">C2</text>
<text x="32" y="27.5">22u</text>
<text x="47" y="27.5">R3</text>
<text x="61" y="27.5">R8</text>
<text x="66.3" y="29.3">BC559</text>
<text x="69.6" y="26.8">Q2</text>
<text x="108.3" y="27.5">RS1010-2Pole-4Pos</text>
<text x="118" y="25">SW1B</text>
<text x="131.1" y="27">+9V_STBY</text>
<text x="149.4" y="25">RS1010-2Pole-4Pos</text>
<text x="176.6" y="27.5">BS250P</text>
<text x="179" y="25">Q5</text>
<text x="186.9" y="24.7">+9V</text>
<text x="29.5" y="31.1">+9V</text>
<text x="37.4" y="32.9">0</text>
<text x="47" y="30.1">91k</text>
<text x="61" y="30.1">5.6k</text>
<text x="77" y="33.9">BC549</text>
<text x="80.5" y="31.6">Q3</text>
<text x="99.6" y="31.6">0</text>
<text x="168.3" y="34.9">R16</text>
<text x="27.5" y="37.4">R1</text>
<text x="27.8" y="40">1k</text>
<text x="34.6" y="40">C3</text>
<text x="47" y="39">R4</text>
<text x="47" y="41.5">180k</text>
<text x="58.2" y="41.4" transform="rotate(-90 58.2 41.4)">C</text>
<text x="66.3" y="41.5">220p</text>
<text x="67.5" y="39">C6</text>
<text x="78.3" y="39.1">B</text>
<text x="83.6" y="36.3" transform="rotate(-90 83.6 36.3)">C</text>
<text x="91.8" y="39.7">J4</text>
<text x="139.6" y="41.2">D1</text>
<text x="156.8" y="41">R14</text>
<text x="169.3" y="37.4">1M</text>
<text x="182.5" y="38.7">R17</text>
<text x="184" y="41.2">1k</text>
<text x="16.5" y="47.3">47u</text>
<text x="17.6" y="44.8">C1</text>
<text x="27.5" y="47.6">R2</text>
<text x="33.6" y="42.5">22u</text>
<text x="38.7" y="43">0</text>
<text x="49.3" y="47.1">Q1</text>
<text x="52.9" y="44.2">B</text>
<text x="83.6" y="43.9" transform="rotate(-90 83.6 43.9)">E</text>
<text x="88.6" y="42.8">PP3</text>
<text x="93.5" y="42.8">BATT</text>
<text x="137.2" y="43.8">1N4148</text>
<text x="157.5" y="43.5">1k</text>
<text x="174.8" y="45.5">B</text>
<text x="180.1" y="42.6" transform="rotate(-90 180.1 42.6)">C</text>
<text x="189.2" y="47.1">D3</text>
<text x="22.2" y="51.9">0</text>
<text x="26.6" y="50.1">10k</text>
<text x="38.2" y="52.9">100n</text>
<text x="39.3" y="50.4">C4</text>
<text x="49.3" y="49.6">BC549</text>
<text x="58.2" y="48.9" transform="rotate(-90 58.2 48.9)">E</text>
<text x="74.9" y="49.1">R12</text>
<text x="163.2" y="50.1">R15</text>
<text x="163.5" y="52.7">22k</text>
<text x="171.5" y="52.2">BC547</text>
<text x="171.5" y="49.6">Q4</text>
<text x="180.1" y="50.2" transform="rotate(-90 180.1 50.2)">E</text>
<text x="50.8" y="58.7">C5</text>
<text x="65.4" y="55.2">R10</text>
<text x="65.5" y="57.8">16k</text>
<text x="74.9" y="55.5">3.9k</text>
<text x="131.7" y="55.7">R11</text>
<text x="183.4" y="59.5">0</text>
<text x="189" y="54.7">LED_ON</text>
<text x="14.1" y="65.9">ELECTRET_MIC</text>
<text x="18.1" y="62.6">J1</text>
<text x="23.4" y="63.3">0</text>
<text x="50.8" y="61.3">22u</text>
<text x="131.4" y="60.6">4.7k</text>
<text x="38.2" y="69.4">56k</text>
<text x="39.2" y="66.9">R5</text>
<text x="50.8" y="66.9">R6</text>
<text x="50.8" y="69.4">82R</text>
<text x="61" y="66.9">R9</text>
<text x="61" y="69.4">2.7k</text>
<text x="68.7" y="69.4">2.2n</text>
<text x="69.5" y="66.9">C7</text>
<text x="77.7" y="69.2">3.9k</text>
<text x="77.7" y="66.6">R13</text>
<text x="17.9" y="75.8">J2</text>
<text x="60.3" y="77.3">0</text>
<text x="14.8" y="78.3">HANDSET</text>
<text x="58.4" y="89.8">J5</text>
<text x="58.4" y="87.2">SPEAKER</text>
<text x="138.4" y="85.8">V1</text>
<text x="138.4" y="88.4">8.5V</text>
<text x="151.1" y="89.6">V2</text>
<text x="50.1" y="93.8">0</text>
<text x="151.1" y="92.2">VSIN</text>
<text x="27.2" y="96.4">0</text>
<text x="133.9" y="100.2">0</text>
<text x="146.6" y="100.2">0</text>
<text x="33.3" y="105.8">+9V_STBY</text>
<text x="35.8" y="113.6">+9V</text>
<text x="64.7" y="125.1">J6</text>
<text x="59" y="126.8">0</text>
<text x="63.4" y="127.4">Conn_01x08_JST_PH</text>
</g>
<g font-size="1.3" fill="#a90000">
<text x="98.4" y="21.3">1</text>
<text x="98.4" y="23.9">2</text>
<text x="98.4" y="26.4">3</text>
<text x="163.1" y="27.7">6</text>
<text x="99" y="35.3">2</text>
<text x="113.6" y="35.3">1</text>
<text x="126.3" y="30.2">2</text>
<text x="126.3" y="32.8">3</text>
<text x="126.3" y="35.3">4</text>
<text x="149.8" y="32.8">10</text>
<text x="163.1" y="30.2">7</text>
<text x="163.1" y="32.8">8</text>
<text x="163.1" y="35.3">9</text>
<text x="99" y="37.8">1</text>
<text x="126.3" y="37.8">5</text>
<text x="21.5" y="58.2">1</text>
<text x="21.5" y="55.6">2</text>
<text x="22.7" y="83.6">RN</text>
<text x="23.4" y="81">R</text>
<text x="22.9" y="86.1">TN</text>
<text x="23.5" y="88.6">T</text>
<text x="52" y="88.6">1</text>
<text x="52" y="86.1">2</text>
<text x="23.4" y="91.2">S</text>
<text x="62.2" y="107.7">6</text>
<text x="62.2" y="105.2">7</text>
<text x="62.2" y="102.6">8</text>
<text x="62.2" y="112.8">4</text>
<text x="62.2" y="110.2">5</text>
<text x="62.2" y="117.9">2</text>
<text x="62.2" y="115.3">3</text>
<text x="62.2" y="120.4">1</text>
</g>
<g font-size="1.3" fill="#0f0f0f">
<text x="107.9" y="35.2">VIN</text>
<text x="147.3" y="51.7">PWR_ENABLED</text>
<text x="34.3" y="55.5">MIC</text>
<text x="87.6" y="56.8">PREAMP_OUT</text>
<text x="141" y="56.8">LINE</text>
<text x="130.8" y="79.7">VIN</text>
<text x="152.4" y="83.5">MIC</text>
<text x="31.7" y="88.6">AMPLIFIED_AUDIO</text>
<text x="42.1" y="102.5">AMPLIFIED_AUDIO</text>
<text x="46.1" y="107.6">PREAMP_OUT</text>
<text x="45" y="112.7">PWR_ENABLED</text>
<text x="54.1" y="115.2">LINE</text>
</g>
<text font-size="1.3" fill="#0000c2" x="108.2" y="42.8">OFF/STBY/ON/CALL</text>
<g font-size="1.3" fill="#840084">
<text x="151.1" y="94.7">SIN(0</text>
<text x="157.5" y="94.7">1m</text>
<text x="161.6" y="94.7">1k)</text>
<text x="165.8" y="94.7">AC</text>
<text x="169.4" y="94.7">1</text>
<text x="171.7" y="94.7">;</text>
<text x="173.5" y="94.7">SIN(dc,</text>
<text x="181.5" y="94.7">ampl,</text>
<text x="188" y="94.7">f)</text>
</g>
</svg>
